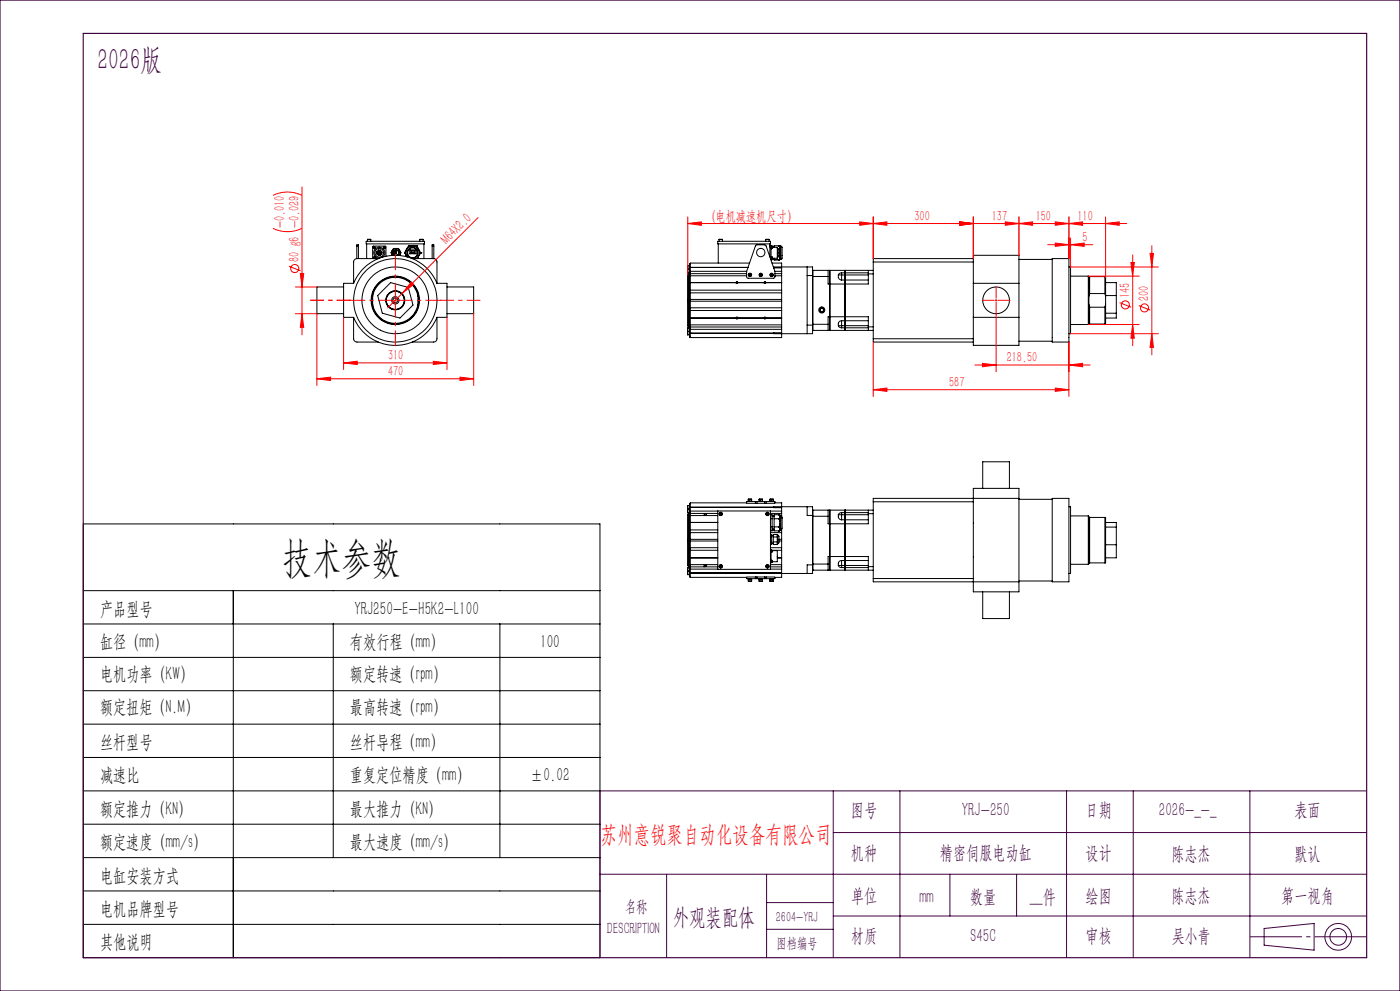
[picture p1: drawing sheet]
<svg xmlns="http://www.w3.org/2000/svg" width="420mm" height="297mm" viewBox="0 0 420 297" stroke-linecap="round" stroke-linejoin="round" font-family="sans-serif">
<g fill="none" stroke="#000" stroke-width=".3">
<path d="M107 73.7v-.3h.5v.3M107 73.7h.5M107 73.7v3.8M107.5 73.7v3.8M109.9 72.3h17.5v.8h-17.5zM110 73.1v4.4M110.2 71.8h1M110.2 71.8v.5M111.2 71.8v.5M111.8 77.5h.1M112.1 74.2l.3 .1zM112.2 77.5h-.1a.28 .28 0 0 1 0-.5 .28 .28 0 0 1 .4 .1 .28 .28 0 0 1-.1 .4"/>
<path d="M112.2 77.1l.2 .3zM113.1 75.7h.1M113.1 76.1h.1M113.1 75.4h.1M113.4 75.7h.1M113.5 77.5h-6.4a1.09 1.09 0 0 0-1 1v6.4M113.6 76.4h.1M113.6 75.1h.1M113.8 75.8h.1M113.8 75.4h.1M113.8 76.1h.1M114 75h.1"/>
<path d="M114 76.5h.1M114.2 75.8h.1M114.4 75.4h.1M114.4 76.1h.1M114.5 75.8h.1M114.8 77a1.64 1.64 0 0 0-.1-2.6 1.64 1.64 0 0 0-2.5 .9 1.64 1.64 0 0 0 1.6 2.1M115.2 74.1l.2 .3zM115.8 76.8l-.1-3h-3.7l-.2 .1v3.6M118 75.7h.5M118 75.9h.6v.2M118 74.5h1.6l.7 1.2-.5 .9a1.3 1.3 0 0 0-.1-1.8 1.3 1.3 0 0 0-1.8 0 1.3 1.3 0 0 0-.1 1.7l-.5-.8zM118.2 75.2h.3"/>
<path d="M118.3 75.1l.2 .1M118.3 76.5a.9 .9 0 0 1-.2-1.4 .9 .9 0 0 1 1.4 .1 .9 .9 0 0 1-.3 1.3M118.5 76.5a.82 .82 0 0 1-.4-1.2 .82 .82 0 0 1 1.3 0 .82 .82 0 0 1-.3 1.2M118.5 75.2v.7M119 75v1.1h-1M121.4 75.7l.4 .8M121.4 75.7h.1M121.8 75l-.4 .7M121.8 75v1.5M121.8 76.5l.3 .5M122.1 74.4l-.3 .6M122.2 77a1.99 1.99 0 0 1 .4-2.9 1.99 1.99 0 0 1 2.9 .6 1.99 1.99 0 0 1-.8 2.8"/>
<path d="M122.6 73.7h.9M122.6 73.7h.1M122.6 73.7l-.5 .7M122.9 74.5v1.6h1.8v-1.5M122.9 74.9h1.8M123.2 76.1v-.2h1.2v.2M123.3 75.2h1.1M123.3 75.7h1.1M123.3 75.2v.7M123.5 73.7l-.8 .2-.6 .5M123.5 73.7h.6M123.7 77.5h6.4"/>
<path d="M124.1 73.7h.9M124.1 73.7l.7 .2 .6 .5M124.4 75.2l-.1 .7M125 73.7h.1M125 73.7l.4 .7M125.2 75.1v1.2M125.4 77.1l-.2 .4M125.4 77.1l-.4 .4M125.4 74.4l.4 .6M125.8 75l.4 .8M125.8 75v1.5M125.8 76.5l-.4 .6"/>
<path d="M125.9 71.8h1M125.9 71.8v.5M126.2 75.8l-.4 .7M126.2 75.8h.1M126.9 71.8v.5M127.2 73.1v4.4M129.6 73.7v-.3h.5v.3M129.6 73.7h.5M129.6 73.7v3.8M130.1 77.5a1.02 1.02 0 0 1 1 1v6.4M130.1 73.7v3.8M206.3 79.7v.9"/>
<path d="M206.3 79.7h.6M206.9 79.1h.1M206.9 79.1v21.9M206.9 79.1h.2M215.3 72.3h15.8v.8h-15.8zM215.5 73.1v5.7M215.7 71.8h1M215.7 71.8v.5M216.7 71.8v.5M224.9 78.8h-17.8v22.4h27.4v-1.2M226.7 73.5h3l2.8 7.9v1.6l-.3 .4h-7.8l-.4-.2v-1.8zM229.7 71.8h1"/>
<path d="M229.7 71.8v.5M230.7 71.8v.5M231 73.8h.3v.2M231 73.7h.6v.4M231 74h.3M231 73.1v3.9M231.1 77.5h.2M231.3 77.5l-.1 .2M231.3 74h.3M231.3 74.5h.3M231.3 77h.3M231.3 77.5h.3"/>
<path d="M231.3 74v3.5M231.6 74h.1M231.6 77v.4M231.6 74v.5M231.6 77v.5M231.6 74v.1M231.6 77.5h.1M231.6 77.4v.1M231.6 74.1h1.6v3.3h-1.6M231.6 78.8h2.9v1.2M231.6 77.4v.5h-.3M231.6 77.6h.6"/>
<path d="M231.6 73.9h.6M232.2 77.9h.1M232.2 77.4v.5M232.2 77.9h1.4M233.2 74.5h.1M233.2 77h.1M233.3 74.5l.4 .3v.9M233.3 74.5v2.5M233.6 73.7l.3 .7M233.6 73.7h.1M233.6 77.9h.1M233.6 73.7h.3"/>
<path d="M233.6 73.7h-1.4v.4M233.7 75.7v1l-.4 .3M233.7 75.7l.2 .8M233.9 75l-.2 .7M233.9 75v1.5M233.9 77.1l-.3 .8M233.9 73.7v.7M233.9 77.1v.8h-.3M233.9 73.8h.3M233.9 77.7h.3M233.9 74.4v.6M233.9 76.5v.6"/>
<path d="M234.2 73.8l.4 .3v3.3l-.4 .3M234.2 73.8v3.9M262 78.5h30M262 78.5v23M292 77.5v1M292 77.5h-30v1M292 77.5v-1h13.7v8.4M292 78.5v23M305.7 77.7h10M315.7 77.5h5v25h-5zM103.1 86h-8v8h8M106.1 95.1v6.4a1.02 1.02 0 0 0 1 1h6.4"/>
<path d="M106.1 84.9a13.5 13.5 0 0 1 12.5-8.4 13.5 13.5 0 0 1 12.5 8.4M106.1 95.1a13.5 13.5 0 0 0 12.5 8.4 13.5 13.5 0 0 0 12.5-8.4M106.1 84.9h-3v10.2h3M111.8 88.2l-.3 1.7 .3 1.9M111.8 88.8a6.9 6.9 0 0 1 6.8-5.7 6.9 6.9 0 0 1 6.8 5.7M111.8 91.2a6.9 6.9 0 0 0 6.8 5.7 6.9 6.9 0 0 0 6.8-5.7M111.8 91.2a6.5 6.5 0 0 0 5.3 5.7 6.9 6.9 0 0 0 8.3-5.3v-.4M111.8 88.8a6.7 6.7 0 0 1 7.3-5.9 6.6 6.6 0 0 1 6.3 5.9M111.8 88.8v2.4M113.3 88.6l3.9-3.9 5.3 1.4 1.4 5.3-3.9 3.9-5.3-1.4zM117.8 87.3v.1M119.4 87.3v.1"/>
<path d="M125.4 88.8v2.4M125.4 88.2a7.5 7.5 0 0 1 0 3.7M131.1 95.1v6.4a.96 .96 0 0 1-1 1h-6.4M131.1 84.9h3v10.2h-3M134.1 86h8v8h-8M206.3 80.7v1M206.3 98.3v1M206.3 81.7l.4 .5M206.3 97.6l.3 .3M206.3 99.4v1M206.3 97.6h.2M206.3 82.5h.2"/>
<path d="M206.3 80.6h.6M206.3 81.7h.6M206.3 80.7h.6M206.3 99.3h.6M206.3 98.3h.6M206.3 82.5v15.1M206.3 99.4h.6M206.4 90.3h.1M206.4 90.5h.2M206.4 89.5h.2M206.4 90.3v.2M206.4 89.5v.2"/>
<path d="M206.5 89.6l.2-.1v1.1l-.4-.5zM206.5 82.7v6.8M206.5 90.5v6.9M206.5 82.5l.2 .2v6.8M206.5 97.6l.1 .1M206.6 97.9l-.3 .4M206.6 82.4l-.1 .1M206.6 82.2l-.3 .3M206.6 97.7v.2M206.6 82.2v.2M206.6 97.7h.3M206.6 97.9h.1"/>
<path d="M206.6 82.4h.3M206.6 82.2h.1M206.7 90.4v7l-.2 .2M206.7 98v.3M206.7 89.5v.1M206.7 81.7v.5M206.7 82.2l.2 .2M206.7 97.9v.1M206.9 97.8l-.2 .1M207.1 99.9h.1M207.1 80.1h.1M207.1 98.5h-.2h.2"/>
<path d="M207.1 81.5h-.2l.2 .1M207.1 87.8h27.4M207.1 89.7h27.4M207.1 98h27.4M207.1 98.7h27.4M207.1 99.9h25M207.1 97.4h27.4M207.1 87h27.4M207.1 82.7h16.9M207.1 93.1h27.4M207.1 90.3h27.4M207.1 92.2h27.4"/>
<path d="M207.1 82h16.9M207.1 81.3h16.9M207.1 80.1h17.3M220.8 84.7h.1M220.8 84.7h-13.7h13.7M220.8 95.3v.1M220.8 95.3h-13.7l13.7 .1M220.8 95.4l.2 .2 .3-.2M220.8 84.7l.2 .2 .3-.2M220.8 84.7l.2-.2 .3 .2M220.8 95.3l.2-.2 .3 .2M221 84.6l.3 .1-.1 .1z"/>
<path d="M221 95.2l.3 .1-.1 .2zM221.3 84.7h.1M221.3 95.3v.1M221.3 84.7h7.9M221.3 95.4h7.9M221.3 95.3h7.9M224.9 82.1l.2 .1v.5l-.3-.1zM228.1 82.1l.4 .3-.1 .3-.5-.4zM229.2 84.7h.1M229.2 95.3v.1M229.2 95.4l.2 .2 .3-.2M229.2 84.7l.2 .2 .3-.2"/>
<path d="M229.2 84.7l.2-.2 .3 .2M229.2 95.3l.2-.2 .3 .2M229.4 84.6l.3 .1-.1 .1zM229.4 95.2l.3 .1-.1 .2zM229.7 84.7h4.8h-4.8M229.7 84.7h.1M229.7 95.3h4.8l-4.8 .1M229.7 95.3v.1M231.4 82.1l.3 .1-.1 .5-.3-.1zM232.1 80.1h.1M232.4 81.3h2.1M232.5 82.7h2"/>
<path d="M232.5 82h2M242.1 80v20M242.1 82.6h1.7M242.1 97.4h1.7M243.8 82.6v-2.6h-11.7v.3h2.4v19.4h-2.4v.3h11.7v-2.6M243.8 81.1l.1 1.8M243.8 81h9.7M243.8 99h9.7M243.8 82.6v14.8M243.8 97.2h.1M243.9 97.2l-.1 1.7M243.9 82.9h4.5"/>
<path d="M243.9 82.9h-.1M243.9 82.9v14.3M243.9 97.2h4.5M248.4 97.2v1.8M248.4 81v1.9M248.9 81v18M248.9 81.1l.1 13.8M248.9 94.9h.1M249 94.9l-.1 4.1M251.5 97.6l.5 .5 .5 .1M251.5 82.4a1.17 1.17 0 0 0 1 1.5M251.5 97.6h1"/>
<path d="M251.5 82.4h1M252.5 96.1a1.1 1.1 0 0 0-1 1.5M252.5 81.8l-.6 .1-.4 .5M252.5 96.1v1.5M252.5 82.4v1.5M252.5 81.8h1M252.5 98.2h1M252.5 82.4h8M252.5 96.1h1M252.5 83.9h1M252.5 97.6h8M252.5 81.8v.6"/>
<path d="M252.5 97.6v.6M253.5 98.2v.8M253.5 94.9v1.2M253.5 83.9v11M253.5 81v.8M253.5 96.1v2.1M253.5 81.8v2.1M253.5 94.9h-5.1v2.3M253.5 83.9v.1M253.5 81.8h.1M253.5 81v.1M253.5 84v1.1"/>
<path d="M253.5 96.1v1.5M253.5 81.1v.7M253.5 85.1l.1 9.8M253.5 97.6l.1 .6M253.5 94.9h.1M253.5 96.1h.1M253.5 98.2h.1M253.5 99h.1M253.6 94.9v1.2M253.6 83.9v1.2M253.6 96.1v1.5M253.6 81.8v2.1"/>
<path d="M253.6 98.2v.8M253.6 81v.8M253.6 81h8.4M253.6 99h8.4M253.6 81.8h6.9M253.6 98.2h6.9M253.6 94.9h6.9v3.1M253.6 96.1h6.9M253.6 83.9h6.9M253.6 83.9l-.1 .1M253.6 81.8h-.1M253.6 81l-.1 .1"/>
<path d="M260.5 81v1.1M260.5 98v1M260.5 98h1.5M260.5 82.1v3h-12.1v-2.2M260.5 82.1h1.5M292 84.9h13.7M292 95.1h13.7M305.7 95.1v8.4h-13.7v-1M305.7 84.9v10.2M320.7 80h.5v20h-.5M321.2 97.3h5.3M321.2 82.8h5.3"/>
<path d="M326.5 82.8v14.5M326.5 82.8l.2 .2v14l-.2 .3M326.7 96.9l.2 .2M326.7 91.2l.2 .9M326.9 82.9v5.1M326.9 92.1v5M326.9 82.9l-.2 .2M326.9 82.9h4.6M326.9 97.1h4.6M326.9 88l-.2 .8M326.9 92.1h4.6M326.9 88h4.6"/>
<path d="M331.5 88l.2 .8M331.5 82.9v5.1M331.5 92.1v5M331.5 82.9l.2 .2v5.7M331.7 91.2l-.2 .9M331.7 91.2v5.7l-.2 .2M331.7 88.6h3.2M331.7 93.9h3.2M331.7 84.7h3.2v10.6h-3.2M331.7 88.8v2.4M206.3 100.4h.6M206.9 101h.2"/>
<path d="M262 101.5v1h30M262 101.5h30M292 101.5v1M305.7 102.3h10M25 157h155v130h-155zM206.3 152.6v1M206.3 151.5v1M206.3 153.6l.3 .4M206.3 154.3h.2M206.3 154.3v15.1M206.3 153.6h.6M206.3 152.6h.6"/>
<path d="M206.3 152.5h.6M206.3 151.5h.6M206.5 154.5v6.9M206.5 154.3l.2 .2v6.8M206.6 154.2l-.1 .1M206.6 153.9l-.3 .4M206.6 153.9v.3M206.6 153.9h.1M206.7 153.9h.1M206.7 153.9l.2 .2-.3 .1M206.7 153.6v.3M206.9 150.9h.1"/>
<path d="M206.9 150.9v21.9M206.9 150.9h.2M207.1 153.4h-.2l.2 .1M207.1 154.5h8.2M207.1 159.6h8.2M207.1 158.8h8.2M207.1 153.9h8.2M207.1 153.2h27.4M207.1 152h25M211.2 153.9v.6M215.3 156.6h-8.2h8.2M215.3 153.1v17.5h15.8v-17.5"/>
<path d="M216 153.9h.5v.3l-.3 .1zM224 150.7h-16.9v22.3h16.9M224 150.8h2.6M224.5 149.6h1M224.5 150.2h.5M224.5 149.6v.7M224.9 150.2l.1 .1M225 150.2l.1 .1M225.5 150.2v.1M225.5 149.6v.6h-.5M226.6 150.3h.5M226.6 150.8h.5"/>
<path d="M226.6 150.3h-2.6v.4M226.6 150.3v.5M227.1 150.3v.5M227.1 150.3h2.3M227.1 150.8h2.3M227.7 149.6h1M227.7 149.6v.6h.5M227.8 150.2v.1M228.1 150.2l.1 .1M228.2 150.2h.5M228.2 150.2l.1 .1M228.7 149.6v.7"/>
<path d="M229.4 150.3h.4M229.4 150.8h.4M229.4 150.3v.5M229.8 150.3h2.7v.4M229.8 150.3v.5M229.8 150.8h2.6M230 153.9l.2-.2 .3 .5h-.5zM231 149.6h1M231 150.2h.5M231 149.6v.7M231.1 154.3h.5v4.8h-.5M231.1 159.6h3.4"/>
<path d="M231.1 153.9h3.4M231.1 155.5h.5M231.1 157.9h.5M231.4 150.2l.1 .1M231.5 150.2h.5M231.5 150.2l.1 .1M231.6 158.5h.6M231.6 154.8h.6M231.6 154.5h.6M231.6 158.8h.6M232 149.6v.7M232.2 155.5h1.4"/>
<path d="M232.2 157.9h1.4M232.4 150.7h2.1v1.2M233.6 154.3h.1M233.6 155.5l.3 .8M233.6 157.9h.1M233.6 155.5h.1M233.6 157.9l.3 .4M233.6 154.3l.3 .4M233.6 159.1h.1M233.6 154.3h-1.4v4.8h1.5M233.8 159.1h-.2M233.8 154.3l.1 .4"/>
<path d="M233.9 158.8l-.1 .2M233.9 157l-.3 .9M233.9 157v1.3M233.9 155l-.3 .5M233.9 155v1.3M233.9 158.6l-.3 .5M233.9 158.6v.2M233.9 154.7v.3M233.9 156.3v.7M233.9 158.3v.3M233.9 158.7h.3M233.9 154.7h.3"/>
<path d="M233.9 154.5h.6M233.9 158.8h.6M234.2 154.7l.4 .3v3.4l-.4 .3M234.2 154.7v4M234.5 158.6v13h-2.4v.3h11.7v-2.6M242.1 151.9v2.6h1.7M243.8 154.5v-2.6h-11.7v.2h2.4v2.7M243.8 154.5v14.8M243.9 154.7v14.3M243.9 154.7h4.5M243.9 154.7l-.1 .1M248.4 152.9v1.8"/>
<path d="M251.5 154.3a1.17 1.17 0 0 0 1 1.5M251.5 154.3h1M252.5 153.6l-.6 .2-.4 .5M252.5 154.3v1.5M252.5 153.6v.7M252.5 153.6h1M252.5 154.3h8M252.5 155.8h1M253.5 152.9h-9.6v1.8M253.5 155.8v11M253.5 152.9v.7M253.5 153.6v2.2"/>
<path d="M253.5 155.8h.1M253.5 153.6v.1M253.5 152.9h.1M253.5 155.8v1.2M253.5 154.3v1.5M253.5 152.9v.8M253.5 157l.1 9.8M253.6 155.8v1.2M253.6 154.3v1.5M253.6 152.9v.7M253.6 153.6v.7M253.6 152.9h8.4"/>
<path d="M253.6 153.6h6.9M253.6 155.8h6.9M253.6 155.8h-.1M253.6 153.6l-.1 .1M253.6 152.9h-.1M260.5 152.9v1M260.5 153.9v3.1h-12.1v-2.3M260.5 153.9h1.5M262 150.4v23M262 150.4h30M292 150.4v23M294.8 146.4v-8h8v8"/>
<path d="M305.7 149.4v-3h-13.7v4M305.7 149.4h-43.7v1M305.7 149.4v25M305.7 149.6h10M315.7 149.4h5v25h-5zM320.7 151.9h.5v20h-.5M321.2 154.6h5.3M326.5 154.6v14.5M326.5 154.6l.2 .2v14.1l-.2 .2M326.7 155.1h4.8M326.9 155.1v13.6M331.5 155.1v13.6"/>
<path d="M331.5 155.1h.2v13.6h-.2M331.7 156.6h3.2v10.6h-3.2M331.7 158h3.2M25 177h155M70 177v110M206.3 170.2v1M206.3 169.4l.3 .3M206.3 171.2v1M206.3 169.4h.2M206.3 171.2h.6M206.3 170.2h.6M206.3 172.2h.6"/>
<path d="M206.4 162.2v.2M206.4 161.6h.1M206.4 161.4h.2M206.4 162.4h.2M206.4 161.4v.2M206.5 162.4v6.8M206.5 169.4l.1 .1M206.5 169.3v.1M206.6 169.5h.3l-.2 .2M206.6 169.5v.2M206.6 169.7h.1M206.7 162.4v6.8l-.2 .1"/>
<path d="M206.7 169.7l-.4 .5M206.7 161.3a.6 .6 0 0 0-.4 .6 .6 .6 0 0 0 .4 .6M206.7 169.7v.5M206.7 161.3v1.2M206.7 162.3v.1M206.7 161.4h.1M206.9 172.8l.2 .1M206.9 161.4l-.2 .1M206.9 172.8h.2M207.1 171.7h.1M207.1 170.3h-.2l.2 .1M207.1 164.9h8.2"/>
<path d="M207.1 161.6h8.2M207.1 169.2h8.2M207.1 162.1h8.2M207.1 164.1h8.2M207.1 170.6h8.2M207.1 169.9h8.2M207.1 171.7h25M211.2 169.2v.7M215.3 167.2h-8.2h8.2M216 169.6h.5v.3l-.3 .1zM224 173v.4h2.6M224 172.9h2.6"/>
<path d="M224.5 174.1h1M224.5 173.6h1v.5M224.5 173.4v.7M224.9 173.4l.1 .2M225 173.4l.1 .2M225.5 173.4v.2M226.6 172.9h.5M226.6 173.4h.5M226.6 172.9v.5M227.1 173.4h2.3M227.1 172.9v.5M227.1 172.9h2.3"/>
<path d="M227.7 174.1h1M227.8 173.4v.2M228.1 173.4l.1 .2M228.2 173.4l.1 .2M228.7 173.6h-1v.5M228.7 173.4v.7M229.4 172.9h.4M229.4 173.4h.4M229.4 172.9v.5M229.8 172.9h2.6M229.8 172.9v.5M230 169.6l.2-.2 .3 .5h-.5z"/>
<path d="M231 174.1h1M231 173.6h1M231 173.4v.7M231.1 164.7h.2v.3M231.1 168.4h.2M231.1 165h.2M231.1 169.2h3.4M231.1 164.1h3.4M231.1 170.6h3.4M231.1 169.9h3.4M231.1 162.4h.4M231.1 160.9h.4"/>
<path d="M231.1 160.2h.4v3h-.4M231.3 168.4v.3h-.2M231.3 165v3.4M231.3 167.9h.3M231.3 168.4h.3M231.3 164.9h3.2M231.3 165.4h.3M231.4 173.4l.1 .2M231.5 173.4l.1 .2M231.5 162.8h.5M231.5 160.6h.5M231.6 168.4h.1"/>
<path d="M231.6 167.9v.1M231.6 165.4h.1M231.6 164.9v.1M231.6 167.9v.5M231.6 164.9v.5M231.6 165h1.6v3.3l-1.6 .1M231.6 168h.1M231.6 168.2v.2M231.6 165v.4M232 160.2h1.2v3h-1.2zM232 173.4v.7M232 162.4h1.2"/>
<path d="M232 160.9h1.2M232.5 173v.4h-2.7M233.2 167.2h1.3h-1.3M233.2 163h.1M233.2 160.4h.1M233.3 160.4l.4 .3v2l-.4 .3M233.3 160.4v2.6M233.7 161.6h.8M233.7 162.1h.8M234.5 171.9v1.1h-2.1M243.8 169.3h-1.7v2.6M243.8 170.9h9.7"/>
<path d="M243.8 169h.1M243.9 169l-.1 1.8M243.9 169h4.5M248.4 169v1.9M248.9 166.8h.1M249 166.8l-.1-13.9v18M249 166.8l-.1 4M251.5 169.5l.5 .5 .5 .1M251.5 169.5h1M252.5 168a1.1 1.1 0 0 0-1 1.5M252.5 168v1.5M252.5 169.5v.6"/>
<path d="M252.5 169.5h8M252.5 168h1M252.5 170.1h8M253.5 166.8v1.2M253.5 168v2.9M253.5 166.8h-5.1v2.2M253.5 166.8v1.1M253.5 167.9v1.6M253.5 170.1v.7M253.5 169.5v.6M253.5 166.8h.1M253.5 167.9l.1 .1"/>
<path d="M253.5 170.8l.1 .1M253.5 167.9v.1M253.5 170.8v.1M253.6 166.8v1.2M253.6 168v1.5M253.6 170.1v.8M253.6 166.8h6.9v3M253.6 170.9h8.4M253.6 168h6.9M260.5 169.8v1.1M260.5 169.8h1.5M262 173.4v1h43.7"/>
<path d="M262 173.4h30M292 173.4v4h13.7v-3M294.8 177.4v8h8v-8M305.7 174.1h10M321.2 169.1h5.3M326.7 168.7h4.8M331.7 163.3h3.2M25 187h155M25 197h155M100 187v70M150 187v70M25 207h155"/>
<path d="M25 217h155M25 227h155M25 237h155M25 247h155M25 257h155M25 267h155M25 277h155"/>
<circle cx="112.3" cy="77.2" r=".13"/>
<circle cx="112.3" cy="77.2" r=".24"/>
<circle cx="112.3" cy="74.3" r=".13"/>
<circle cx="112.3" cy="74.2" r=".23"/>
<circle cx="112.3" cy="74.3" r=".27"/>
<circle cx="113.1" cy="75.8" r=".13"/>
<circle cx="113.1" cy="75.4" r=".12"/>
<circle cx="113.1" cy="76.1" r=".12"/>
<circle cx="113.4" cy="75.8" r=".12"/>
<circle cx="113.5" cy="75.1" r=".13"/>
<circle cx="113.5" cy="76.5" r=".13"/>
<circle cx="113.8" cy="75.8" r="1.29"/>
<circle cx="113.8" cy="75.4" r=".13"/>
<circle cx="113.8" cy="75.8" r=".13"/>
<circle cx="113.8" cy="76.1" r=".13"/>
<circle cx="114" cy="76.5" r=".12"/>
<circle cx="114" cy="75" r=".12"/>
<circle cx="114.1" cy="75.8" r=".13"/>
<circle cx="114.4" cy="75.4" r=".13"/>
<circle cx="114.4" cy="76.1" r=".13"/>
<circle cx="114.5" cy="75.8" r=".13"/>
<circle cx="115.3" cy="74.2" r=".13"/>
<circle cx="115.3" cy="74.3" r=".24"/>
<circle cx="115.3" cy="74.3" r=".27"/>
<circle cx="123.8" cy="75.8" r="1.51"/>
<circle cx="123.8" cy="75.8" r="1.61"/>
<circle cx="228.2" cy="75.7" r="1.25"/>
<circle cx="118.6" cy="90" r="12.5"/>
<circle cx="118.6" cy="90" r="7.2"/>
<circle cx="118.6" cy="90" r=".69"/>
<circle cx="118.6" cy="90" r="2.86"/>
<circle cx="118.6" cy="90" r="10"/>
<circle cx="118.6" cy="90" r="1.1"/>
<circle cx="118.6" cy="90" r="2.71"/>
<circle cx="118.6" cy="90" r="2.75"/>
<circle cx="221.1" cy="84.7" r=".25"/>
<circle cx="221.1" cy="95.3" r=".25"/>
<circle cx="221.1" cy="84.7" r=".15"/>
<circle cx="221.1" cy="95.3" r=".15"/>
<circle cx="225" cy="82.4" r=".43"/>
<circle cx="225" cy="82.4" r=".24"/>
<circle cx="225" cy="82.4" r=".51"/>
<circle cx="228.2" cy="82.4" r=".43"/>
<circle cx="228.2" cy="82.4" r=".26"/>
<circle cx="228.2" cy="82.4" r=".51"/>
<circle cx="229.5" cy="84.7" r=".25"/>
<circle cx="229.5" cy="95.3" r=".25"/>
<circle cx="229.5" cy="95.3" r=".15"/>
<circle cx="229.5" cy="84.7" r=".15"/>
<circle cx="231.5" cy="82.4" r=".43"/>
<circle cx="231.5" cy="82.4" r=".51"/>
<circle cx="231.5" cy="82.4" r=".26"/>
<circle cx="246.5" cy="92.9" r=".64"/>
<circle cx="246.5" cy="92.9" r=".9"/>
<circle cx="246.5" cy="92.9" r=".5"/>
<circle cx="298.8" cy="90" r="4"/>
<circle cx="211.7" cy="154.3" r=".25"/>
<circle cx="216.2" cy="154" r=".43"/>
<circle cx="216.2" cy="154" r=".24"/>
<circle cx="216.2" cy="154" r=".5"/>
<circle cx="230.2" cy="154" r=".43"/>
<circle cx="230.2" cy="154" r=".5"/>
<circle cx="230.2" cy="154" r=".24"/>
<circle cx="211.7" cy="169.5" r=".25"/>
<circle cx="216.2" cy="169.7" r=".43"/>
<circle cx="216.2" cy="169.7" r=".24"/>
<circle cx="216.2" cy="169.7" r=".49"/>
<circle cx="230.2" cy="169.7" r=".43"/>
<circle cx="230.2" cy="169.7" r=".24"/>
<circle cx="230.2" cy="169.7" r=".49"/>
</g>
<g fill="none" stroke="#f00" stroke-width=".3">
<path d="M81.9 58.6a9.8 9.8 0 0 1 8.7 0M90.6 56v44.4M81.9 68.4a9.8 9.8 0 0 0 8.7 0M86.7 79.8l3.5 1.4M143.4 65.2l-27.1 27.1M206.3 67l4.1-.5v1zM206.3 65v17.5M206.3 67h131.7M257.9 66.5l4.1 .5-4.1 .5zM262 67l4.1-.5v1zM262 65v12.5M287.9 66.5l4.1 .5-4.1 .5z"/>
<path d="M292 65v12.5M301.6 66.5l4.1 .5-4.1 .5zM305.7 67l4.1-.5v1zM305.7 65v11.5M314.3 73.3h13.5M316.6 66.5l4.1 .5-4.1 .5zM316.6 72.8l4.1 .5-4.1 .5zM320.7 65v12.5M320.7 67l4.1-.5v1zM321.2 73.3l4.1-.5v1zM321.2 71.3v8.7h26.3M331.7 67l4.1-.5v1z"/>
<path d="M331.7 65v18.1M339.3 78.7h1l-.5 4.1zM339.8 76.4v27.2M345 75.9h1l-.5 4.1zM345.5 73.7v32.7M88.6 94h6.5v21.5M88.6 86h6.5M90.1 81.9h1l-.5 4.1zM90.6 94l.5 4.1h-1zM103.1 95.1v15.7M118.4 90h.5M118.6 89.8v.5"/>
<path d="M123.4 84.5l.7 .7-3.2 2.5zM134.1 95.1v15.7M142.1 94v21.5M298.6 90h.5M298.8 89.8v.5M298.8 94.3v17.1M326.5 82.8h15.3M326.5 97.3h15.3M335.9 90.7l3.4 1.4M339.8 97.3l.5 4h-1zM341.6 91.6l3.5 1.4M95.1 113.5l4.1-.5v1z"/>
<path d="M95.1 113.5h47M103.1 108.8l4.1-.5v1zM103.1 108.8h31M130 108.3l4.1 .5-4.1 .5zM138 113l4.1 .5-4.1 .5zM262 116.8l4.1-.5v1zM262 102.5v16.3M262 116.8h58.7M292.5 109.4h34.5M294.7 108.9l4.1 .5-4.1 .5zM316.6 116.3l4.1 .5-4.1 .5zM320.7 109.4l4.1-.5v1z"/>
<path d="M320.7 102.5v16.3M321.2 100h26.3M345.5 100l.5 4.1h-1z"/>
<circle cx="88.4" cy="80.5" r="1.21"/>
<circle cx="337.6" cy="91.4" r="1.22"/>
<circle cx="343.4" cy="92.3" r="1.22"/>
</g>
<g fill="none" stroke="#400040" stroke-width=".3">
<path d="M250 237v50M270 237v50M320 237v50M340 237v50M375 237v50M410 237h-230v50M250 249.5h160M180 262h230M200 262v25M230 262v25M230 270.5h20M230 278.5h20"/>
<path d="M250 274.5h160M285 262v12.5M305 262v12.5M379.2 278.3l15-1.5v8l-15-1.5z"/>
<circle cx="401.5" cy="280.8" r="2.5"/>
<circle cx="401.5" cy="280.8" r="4"/>
</g>
<path d="M298.3 90h-3.7M298.8 89.5v-3.8M298.8 90.5v3.7M299.3 90h3.8" fill="none" stroke="#f00" stroke-width=".3" stroke-dasharray="30.5 1.3 1.3 1.3" stroke-linecap="butt"/>
<path d="M93.1 90h12M144.1 90h-12" fill="none" stroke="#f00" stroke-width=".3" stroke-dasharray="30.5 1.3 1.3 1.3" stroke-dashoffset="26.4" stroke-linecap="butt"/>
<path d="M118.1 90h-13.2M118.6 89.5v-13.3M118.6 90.5v13.2M119.1 90h13.3" fill="none" stroke="#f00" stroke-width=".3" stroke-dasharray="30.5 1.3 1.3 1.3" stroke-dashoffset="25.8" stroke-linecap="butt"/>
<path d="M375 280.8h35" fill="none" stroke="#400040" stroke-width=".3" stroke-dasharray="30.5 1.3 1.3 1.3" stroke-dashoffset="14.9" stroke-linecap="butt"/>
<path d="M0 0h420v297h-420zM25 10h385v277h-385z" fill="none" stroke="#400040" stroke-width=".35"/>
<g fill="#f00">
<path d="M123.4 84.5l.7 .7-3.2 2.5z"/>
<path d="M257.9 66.5l4.1 .5-4.1 .5zM206.3 67l4.1-.5v1zM287.9 66.5l4.1 .5-4.1 .5zM262 67l4.1-.5v1zM305.7 67l4.1-.5v1zM287.9 66.5l4.1 .5-4.1 .5zM331.7 67l4.1-.5v1zM316.6 66.5l4.1 .5-4.1 .5zM321.2 73.3l4.1-.5v1zM316.6 72.8l4.1 .5-4.1 .5z"/>
<path d="M103.1 108.8l4.1-.5v1zM130 108.3l4.1 .5-4.1 .5zM95.1 113.5l4.1-.5v1zM138 113l4.1 .5-4.1 .5zM301.6 66.5l4.1 .5-4.1 .5zM320.7 67l4.1-.5v1zM294.7 108.9l4.1 .5-4.1 .5zM320.7 109.4l4.1-.5v1zM262 116.8l4.1-.5v1zM316.6 116.3l4.1 .5-4.1 .5z"/>
<path d="M90.1 81.9h1l-.5 4.1zM90.6 94l.5 4.1h-1zM345 75.9h1l-.5 4.1zM345.5 100l.5 4.1h-1zM339.3 78.7h1l-.5 4.1zM339.8 97.3l.5 4h-1z"/>
</g>
<text font-size="12.7" x="84.7" y="171.5">技术参数</text>
<text font-size="9.2" fill="#400040" x="29.2" y="21">2026版</text>
<text font-size="7.1" fill="#f00" x="180.2" y="252.3">苏州意锐聚自动化设备有限公司</text>
<text font-size="7.1" fill="#400040" x="201.8" y="277.2">外观装配体</text>
<g font-size="5.6">
<text x="30" y="184.2">产品型号</text>
<text x="106.3" y="184.2">YRJ250-E-H5K2-L100</text>
<text x="30" y="194.2">缸径（mm）</text>
<text x="105" y="194.2">有效行程（mm）</text>
<text x="162" y="194.2">100</text>
<text x="30" y="203.7">电机功率（KW）</text>
<text x="105" y="203.7">额定转速（rpm）</text>
<text x="30" y="213.7">额定扭矩（N.M）</text>
<text x="105" y="213.7">最高转速（rpm）</text>
<text x="30" y="224.2">丝杆型号</text>
<text x="105" y="224.2">丝杆导程（mm）</text>
<text x="30" y="234.2">减速比</text>
<text x="105" y="234.2">重复定位精度（mm）</text>
<text x="159.1" y="234.2">±0.02</text>
<text x="30" y="244.2">额定推力（KN）</text>
<text x="105" y="244.2">最大推力（KN）</text>
<text x="30" y="254.2">额定速度（mm/s）</text>
<text x="105" y="254.2">最大速度（mm/s）</text>
<text x="30" y="264.2">电缸安装方式</text>
<text x="30" y="274.2">电机品牌型号</text>
<text x="30" y="284.2">其他说明</text>
</g>
<g font-size="5.6" fill="#400040">
<text x="255.3" y="244.6">图号</text>
<text x="288.6" y="244.6">YRJ-250</text>
<text x="325.7" y="244.6">日期</text>
<text x="347.6" y="244.6">2026-_-_</text>
<text x="388.3" y="244.6">表面</text>
<text x="255.3" y="257.3">机种</text>
<text x="282" y="257.3">精密伺服电动缸</text>
<text x="325.7" y="257.3">设计</text>
<text x="351.4" y="257.7">陈志杰</text>
<text x="388.3" y="257.7">默认</text>
<text x="255.3" y="270.3">单位</text>
<text x="275.9" y="270.8">mm</text>
<text x="291" y="270.8">数量</text>
<text x="308.9" y="270.8">__件</text>
<text x="325.7" y="270.2">绘图</text>
<text x="351.4" y="270.2">陈志杰</text>
<text x="384.4" y="270.2">第一视角</text>
<text x="255.3" y="282.4">材质</text>
<text x="291.1" y="282.4">S45C</text>
<text x="325.7" y="282.3">审核</text>
<text x="351.4" y="282.3">吴小青</text>
</g>
<g font-size="4.9" fill="#400040">
<text x="187.4" y="273.4">名称</text>
<text x="182.1" y="279.8">DESCRIPTION</text>
</g>
<g font-size="4.4" fill="#f00">
<text x="85.4" y="68.4" transform="rotate(-90 85.4 68.4)">-0.010</text>
<text x="213.7" y="66.1">(电机减速机尺寸）</text>
<text x="274.3" y="66.1">300</text>
<text x="297.5" y="66.1">137</text>
<text x="310.7" y="66.1">150</text>
<text x="323.3" y="66.1">110</text>
<text x="134" y="73.3" transform="rotate(-45 134 73.3)">M64X2.0</text>
<text x="324.8" y="72.4">5</text>
<text x="89.8" y="78.5" transform="rotate(-90 89.8 78.5)">80 g6 -0.029</text>
<text x="338.9" y="89.4" transform="rotate(-90 338.9 89.4)">145</text>
<text x="344.7" y="90.3" transform="rotate(-90 344.7 90.3)">200</text>
<text x="116.4" y="107.9">310</text>
<text x="116.4" y="112.6">470</text>
<text x="302" y="108.5">218.50</text>
<text x="284.8" y="115.9">587</text>
</g>
<g font-size="4.4" fill="#400040">
<text x="232.8" y="276.3">2604-YRJ</text>
<text x="233" y="284.1">图档编号</text>
</g>
</svg>
